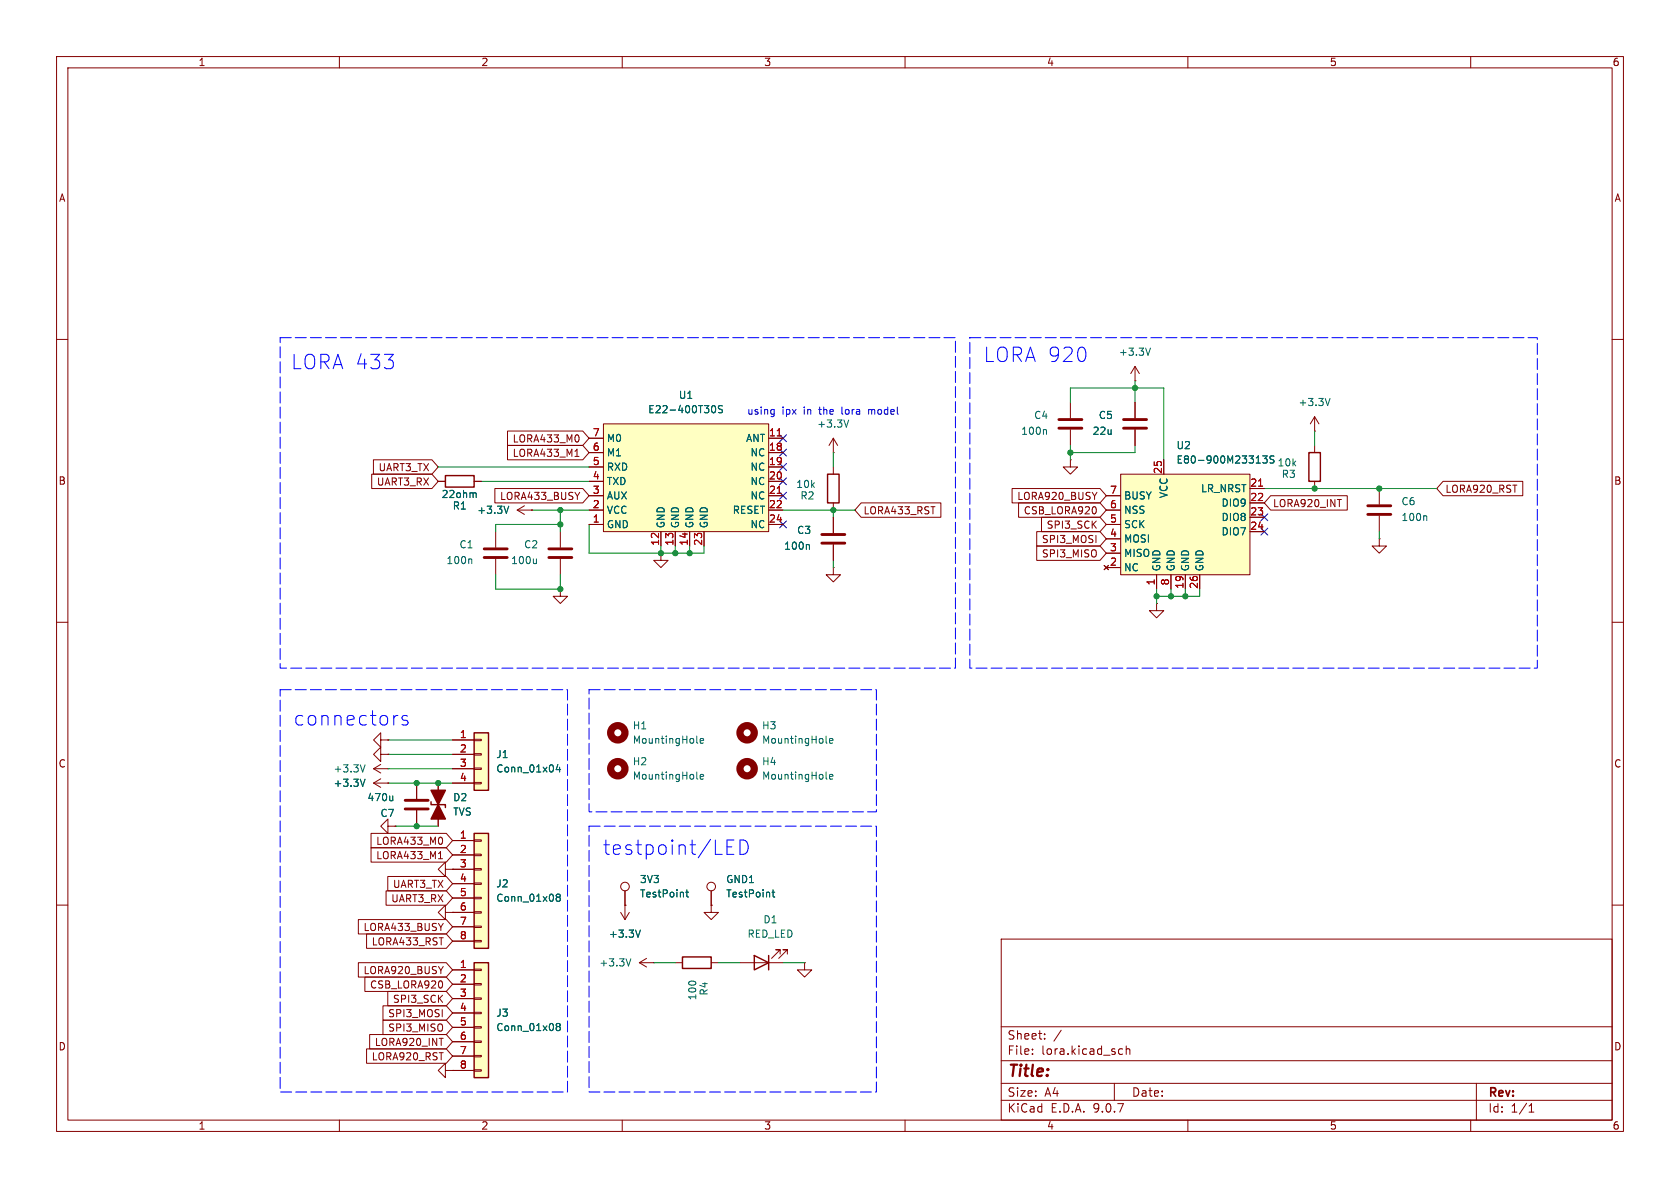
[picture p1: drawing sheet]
<svg xmlns="http://www.w3.org/2000/svg" width="297mm" height="210mm" viewBox="0 0 297 210" stroke-linecap="round" stroke-linejoin="round" font-family="sans-serif">
<g fill="none" stroke="#840000" stroke-width=".18">
<path d="M10 10h277v190h-277zM12 12h273v186h-273zM60 10v2M110 10v2M160 10v2M210 10v2M260 10v2M10 60h2M232.4 76.2h.1M232.4 73.7l.8 1.2M232.4 73.7l-.8 1.2M232.4 73.7v2.5"/>
<path d="M285 60h2M77.5 85.1h1.2M83.8 85.1h1.3M87.6 94v2.8M87.6 98.8v2.8M91.4 90.2l1.3 .7M91.4 90.2h2.6M92.7 89.4l-1.3 .8M94 90.2h.1M99.1 94v2.8M99.1 98.8v2.8M243.8 95.3v1.2h-1.2l1.2 1.3 1.3-1.3h-1.3"/>
<path d="M243.8 95.3h.1M10 110h2M99.1 104.1v1.3h-1.3l1.3 1.3 1.2-1.3h-1.2M99.1 104.1h.1M285 110h2M110.5 157.5v5.1M125.7 157.5v2.5M10 160h2M109.7 161.3l.8 1.3M110.5 160h.1M111.3 161.3l-.8 1.3M113 170.2h2.6"/>
<path d="M113 170.2l1.3 .7M114.3 169.4l-1.3 .8M115.6 170.2h.1M119.4 170.2h1.2M125.7 160v1.3h1.3l-1.3 1.3-1.2-1.3h1.2M125.7 160h.1M125.7 170.2h1.3M130.8 170.2h7.6M137.9 168.7v-.8h-.7h.7l-1.5 1.5M139.2 168.7v-.8h-.8h.8l-1.5 1.5M142.2 170.2v1.3h1.3l-1.3 1.2-1.2-1.2h1.2M142.2 170.2h.1"/>
<path d="M177 166h108v32h-108zM285 160h2M60 198v2M78.7 189.2v-1.2l-1.2 1.2 1.2 1.3v-1.3h1.3M80 189.2h.1M110 198v2M160 198v2M177 194.5h108M177 191.5h108M177 187.5h108M177 181.5h108M182.5 186.3v.1"/>
<path d="M182.5 185.5v.1M184.7 183.6v.1M184.7 182.8v.1M187.6 182.1l-1.3 2M197 191.5v3M198 185.4l.5 .1M198.5 186.3l-.5 .1M199.1 185.5l.2-.1 .4 .1v.9M199.1 184.9v1.5M210 198v2M260 198v2M261 191.5v6.5"/>
<path d="M270.3 196.6h.9M270.3 195.5l.4-.4v1.5"/>
<circle cx="110.5" cy="156.7" r=".76"/>
<circle cx="125.7" cy="156.7" r=".76"/>
</g>
<path d="M235.1 70.4l-.4 1.3M83.2 98.8l.2 .2v.6M83.8 87.1l.4 .2v.7M89.9 89.5l-.4 1.2M94.8 98.8v.8M94.8 99.5l-.1 .1M121.2 157.7h.5M121.4 157.3v1.1l.3 .2M136.5 157.7h.5M136.7 157.3v1.1l.3 .2M111.5 169.5l-.4 1.3M113.2 164.4l-.4 1.3" fill="none" stroke="#006464" stroke-width=".18"/>
<path d="M78.7 84.1h5.1v2h-5.1zM120.6 169.2h5.1v2h-5.1zM133.3 168.9l2.6 1.3-2.6 1.3zM135.9 168.9v2.6" fill="none" stroke="#840000" stroke-width=".25"/>
<path d="M85.6 97h4.1M85.6 98.6h4.1M97 97h4.1M97 98.6h4.1" fill="none" stroke="#840000" stroke-width=".51"/>
<path d="M83.8 170.2h2.6v20.3h-2.6z" fill="#ffffc2"/>
<path d="M76.2 141.7v.5h2.5v.5M83.8 170.2h2.6v20.3h-2.6z" fill="none" stroke="#840000" stroke-width=".25"/>
<g fill="none" stroke="#840000" stroke-width=".18">
<path d="M66 138.4l1.3 .8M66 138.4h2.6M67.3 137.7l-1.3 .7M68.6 138.4h.1M73.7 138.4v2.8M77.5 138.4v7.7M68.6 146.1v1.2l-1.3-1.2 1.3-1.3v1.3h1.2M69.8 146.1h.1M73.7 143.3v2.8M78.7 161.3v-1.3l-1.2 1.3 1.2 1.3v-1.3h1.3M80 161.3h.1M80 171.5h3.8"/>
<path d="M80 174h3.8M80 176.5h3.8M80 179.1h3.8M83.8 171.3h1.3v.3h-1.3zM83.8 173.9h1.3v.2h-1.3zM83.8 176.4h1.3v.3h-1.3zM83.8 178.9h1.3v.3h-1.3zM80 181.6h3.8M80 184.2h3.8M80 186.7h3.8M80 189.2h3.8M83.8 181.5h1.3v.2h-1.3z"/>
<path d="M83.8 184h1.3v.3h-1.3zM83.8 186.6h1.3v.2h-1.3zM83.8 189.1h1.3v.3h-1.3z"/>
</g>
<path d="M64.5 137.7l-.4 1.3M69.4 140.7v.8M69.4 141.4l-.1 .1M98.6 181.5l-.3-.3 .3-.3h.2l.2 .3-.2 .3M98.6 181.5l-.3 .2 .1 .4 .2 .1 .3-.1 .1-.2v-.2l-.2-.2M98.6 181.5h.2" fill="none" stroke="#006464" stroke-width=".18"/>
<path d="M71.6 143h4.1M71.6 141.5h4.1" fill="none" stroke="#840000" stroke-width=".51"/>
<g fill="#840000" stroke="#840000" stroke-width=".25">
<path d="M77.5 142.2l1.2 2.6h-2.5z"/>
<path d="M76.2 139.7h2.5l-1.2 2.5z"/>
</g>
<path d="M83.8 147.3h2.6v20.3h-2.6z" fill="#ffffc2"/>
<path d="M83.8 147.3h2.6v20.3h-2.6z" fill="none" stroke="#840000" stroke-width=".25"/>
<g fill="none" stroke="#840000" stroke-width=".18">
<path d="M78.7 153.7v-1.3l-1.2 1.3 1.2 1.2v-1.2h1.3M80 153.7h.1M80 148.6h3.8M80 151.1h3.8M80 153.7h3.8M80 156.2h3.8M80 158.8h3.8M83.8 148.5h1.3v.2h-1.3zM83.8 151h1.3v.3h-1.3zM83.8 153.5h1.3v.3h-1.3zM83.8 156.1h1.3v.2h-1.3zM83.8 158.6h1.3v.3h-1.3z"/>
<path d="M80 161.3h3.8M80 163.8h3.8M80 166.4h3.8M83.8 161.2h1.3v.2h-1.3zM83.8 163.7h1.3v.3h-1.3zM83.8 166.2h1.3v.3h-1.3z"/>
</g>
<path d="M98.6 158.6l-.3-.2 .3-.3h.2l.2 .2-.2 .3M98.6 158.6l-.3 .2 .1 .4 .2 .1h.3l.1-.2v-.3l-.2-.2M98.6 158.6h.2" fill="none" stroke="#006464" stroke-width=".18"/>
<path d="M83.8 129.5h2.6v10.2h-2.6z" fill="#ffffc2"/>
<path d="M83.8 129.5h2.6v10.2h-2.6z" fill="none" stroke="#840000" stroke-width=".25"/>
<g fill="none" stroke="#840000" stroke-width=".18">
<path d="M243.8 86.4v2.8M243.8 91.2v2.8M204.5 106.7v1.3h1.2l-1.2 1.2-1.3-1.2h1.3M204.5 106.7h.1M66 135.9h2.6M66 135.9l1.3 .8M67.3 133.4v1.2l-1.3-1.2 1.3-1.3v1.3h1.3M67.3 130.8v1.3l-1.3-1.3 1.3-1.3v1.3h1.3M67.3 135.1l-1.3 .8M68.6 133.4h.1M68.6 135.9h.1M68.6 130.8h.1"/>
<path d="M80 130.8h3.8M80 133.4h3.8M80 135.9h3.8M80 138.4h3.8M83.8 130.7h1.3v.2h-1.3zM83.8 133.2h1.3v.3h-1.3zM83.8 135.8h1.3v.2h-1.3zM83.8 138.3h1.3v.3h-1.3z"/>
</g>
<path d="M252.1 91.2l.1 .2v.6M64.5 135.2l-.4 1.3M98.6 135.1l-.3 .9h.8M98.9 135.6v.9" fill="none" stroke="#006464" stroke-width=".18"/>
<path d="M241.8 89.4h4.1M241.8 90.9h4.1" fill="none" stroke="#840000" stroke-width=".51"/>
<path d="M198.1 83.8h22.9v17.8h-22.9z" fill="#ffffc2"/>
<g fill="none" stroke="#840000" stroke-width=".18">
<path d="M147.3 77.5l.8 1.2M147.3 77.5l-.7 1.2M147.3 77.5v2.5M147.3 80h.1M147.3 82.6v1.2M147.3 88.9v1.3M195.2 99.9l.8 .8M195.6 87.6h2.5M195.6 90.2h2.5M195.6 92.7h2.5M195.6 95.3h2.5M195.6 97.8h2.5"/>
<path d="M196 99.9l-.8 .8M198.1 83.8h22.9v17.8h-22.9zM205.7 81.3v2.5M221 86.4h2.5M221 88.9h2.5M221 91.4h2.5M221 94h2.5M147.3 100.3v1.3h-1.3l1.3 1.3 1.3-1.3h-1.3M147.3 100.3h.1M195.6 100.3h2.5M204.5 101.6v2.5M207 101.6v2.5"/>
<path d="M209.5 101.6v2.5M212.1 101.6v2.5"/>
</g>
<path d="M222.5 85.9h.7" fill="none" stroke="#a90000" stroke-width=".18"/>
<path d="M150 74.2l-.4 1.3M222.1 81.9h.7M223.2 80.6h.8l-.4 .5 .4 .1v.5l-.2 .2-.6-.2M225.2 80.7l-.5-.1-.1 .1v.4l.5 .2 .1 .3-.2 .3-.5-.1" fill="none" stroke="#006464" stroke-width=".18"/>
<path d="M146.3 83.8h2v5.1h-2z" fill="none" stroke="#840000" stroke-width=".25"/>
<path d="M106.7 74.9h29.2v19.1h-29.2z" fill="#ffffc2"/>
<g fill="none" stroke="#840000" stroke-width=".18">
<path d="M89.7 76.2h13.3l1.1 1.3-1.1 1.2h-13.3zM89.7 78.7h13.3l1.1 1.3-1.1 1.3h-13.3zM102.2 77l.2 .4-.2 .6M104.1 77.5h2.6M106.7 74.9h29.2v19.1h-29.2zM135.9 77.5h2.5M189.2 71.1v2.8M189.2 75.9v2.8M200.7 67.3h.1M200.7 64.8l.7 1.2M200.7 64.8l-.8 1.2M200.7 64.8v2.5"/>
<path d="M200.7 71.1v2.8M200.7 75.9v2.8M232.4 78.7v1.3M65.7 83.8h10.7l1.1 1.3-1.1 1.3h-10.7zM66 81.3h10.4l1.1 1.3-1.1 1.2h-10.4zM77.5 85.1h1.2M83.8 85.1h1.3M87.5 86.4h15.5l1.1 1.2-1.1 1.3h-15.5zM94 90.2h.1M101.6 80.7h.8M102.5 87l-.4 .7M104.1 80h2.6"/>
<path d="M104.1 82.6h2.6M104.1 85.1h2.6M104.1 87.6h2.6M104.1 90.2h2.6M104.1 92.7h2.6M116.8 97.8v1.3h-1.2l1.2 1.2 1.3-1.2h-1.3M116.8 97.8h.1M116.8 94v2.5M119.4 94v2.5M121.9 94v2.5M124.5 94v2.5M135.9 80h2.5"/>
<path d="M135.9 82.6h2.5M135.9 85.1h2.5M135.9 87.6h2.5M135.9 90.2h2.5M135.9 92.7h2.5M147.3 91.4v2.8M147.3 96.3v2.8M152.2 88.9h14.1v2.5h-14.1l-1.1-1.2zM178.9 86.4h15.6l1.1 1.2-1.1 1.3h-15.6zM180.1 88.9h14.4l1.1 1.3-1.1 1.2h-14.4zM183.3 94h11.2l1.1 1.3-1.1 1.2h-11.2zM183.3 96.5h11.2l1.1 1.3-1.1 1.3h-11.2z"/>
<path d="M184.1 91.4h10.4l1.1 1.3-1.1 1.3h-10.4zM189.2 81.3v1.3h-1.2l1.2 1.2 1.3-1.2h-1.3M189.2 81.3h.1M193.9 87l-.4 .7M195.2 99.9l.8 .8M195.6 87.6h2.5M195.6 90.2h2.5M195.6 92.7h2.5M195.6 95.3h2.5M195.6 97.8h2.5M196 99.9l-.8 .8M205.7 81.3v2.5"/>
<path d="M221 86.4h2.5M221 88.9h2.5M221 91.4h2.5M221 94h2.5M224.6 87.6h13.6v2.6h-13.6l-1.1-1.3zM232.4 85.1v1.3M236.4 88.3h.7M255.1 85.1h14.1v2.5h-14.1l-1.1-1.2zM195.6 100.3h2.5M204.5 101.6v2.5M207 101.6v2.5M209.5 101.6v2.5"/>
<path d="M212.1 101.6v2.5M68.6 130.8h.1M68.6 133.4h.1M68.6 138.4h.1M73.7 138.4v2.8M77.5 138.4v2.6M80 130.8h3.8M80 133.4h3.8M80 135.9h3.8M80 138.4h3.8M65.6 147.3h13.3l1.1 1.3-1.1 1.3h-13.3zM65.6 149.9h13.3l1.1 1.2-1.1 1.3h-13.3z"/>
<path d="M68.3 157.5h10.6l1.1 1.3-1.1 1.2h-10.6zM68.6 154.9h10.3l1.1 1.3-1.1 1.3h-10.3zM69.8 146.1h.1M73.7 143.3v2.8M77.5 143.5v2.6M77.5 151.8h.7M78.1 148.1l.1 .4-.1 .6M80 153.7h.1M80 148.6h3.8M80 151.1h3.8M80 153.7h3.8M80 156.2h3.8"/>
<path d="M80 158.8h3.8M110.5 157.5v2.5M125.7 157.5v2.5M63.4 162.6h15.5l1.1 1.2-1.1 1.3h-15.5zM63.4 170.2h15.5l1.1 1.3-1.1 1.2h-15.5zM64.5 172.7h14.4l1.1 1.3-1.1 1.3h-14.4zM64.8 165.1h14.1l1.1 1.3-1.1 1.2h-14.1zM67.7 177.8h11.2l1.1 1.3-1.1 1.2h-11.2zM68.6 175.3h10.3l1.1 1.2-1.1 1.3h-10.3zM78.4 163.2l-.5 .7M78.4 170.9l-.5 .6M80 161.3h.1"/>
<path d="M80 161.3h3.8M80 163.8h3.8M80 166.4h3.8M80 171.5h3.8M80 174h3.8M80 176.5h3.8M80 179.1h3.8M110.5 160h.1M125.7 160h.1M64.8 185.4h14.1l1.1 1.3-1.1 1.3h-14.1zM65.3 182.9h13.6l1.1 1.3-1.1 1.2h-13.6zM67.7 180.3h11.2l1.1 1.3-1.1 1.3h-11.2z"/>
<path d="M77.6 183.6h.8M80 189.2h.1M80 181.6h3.8M80 184.2h3.8M80 186.7h3.8M80 189.2h3.8"/>
</g>
<path d="M137.4 77.1h.7M137.4 87.2h.7M222.5 85.9h.7" fill="none" stroke="#a90000" stroke-width=".18"/>
<g fill="none" stroke="#006464" stroke-width=".18">
<path d="M125.9 71.8l.2-.1a.68 .68 0 0 1 .4 .6 .68 .68 0 0 1-.4 .7l-.2-.2M127.7 71.8l-.5-.1-.1 .1v.4l.5 .2 .1 .3-.2 .3-.5-.1M184.8 75.9l.2 .2v.7M203.4 61.5l-.4 1.3M83.8 87.1l.4 .2v.7M89.9 89.5l-.4 1.2M142.9 96.3l.2 .1v.7M222.1 81.9h.7M223.2 80.6h.8l-.4 .5 .4 .1v.5l-.2 .2-.6-.2M225.2 80.7l-.5-.1-.1 .1v.4l.5 .2 .1 .3-.2 .3-.5-.1M64.5 137.7l-.4 1.3M98.6 135.1l-.3 .9h.8"/>
<path d="M98.9 135.6v.9M123.2 131.2l.2 .2M123.2 137.6l.2 .1M123.8 137.3l.6-.1-.1-.2-.3-.1-.2 .2v.6h.5M123.8 131l.6-.2-.1-.2-.3-.1-.2 .2v.6h.5M146 137.6l.2 .1M146 131.2l.2 .2M146.6 137.3l.6-.1v-.2l-.4-.1-.2 .2 .1 .6h.5M146.6 131l.6-.2v-.2l-.4-.1-.2 .2 .1 .6h.5M69.4 140.7v.8M69.4 141.4l-.1 .1M98.6 158.6l-.3-.2 .3-.3h.2l.2 .2-.2 .3"/>
<path d="M98.6 158.6l-.3 .2 .1 .4 .2 .1h.3l.1-.2v-.3l-.2-.2M98.6 158.6h.2M121.2 157.7h.5M121.4 157.3v1.1l.3 .2M136.5 157.7h.5M136.7 157.3v1.1l.3 .2M113.2 164.4l-.4 1.3M98.6 181.5l-.3-.3 .3-.3h.2l.2 .3-.2 .3M98.6 181.5l-.3 .2 .1 .4 .2 .1 .3-.1 .1-.2v-.2l-.2-.2M98.6 181.5h.2"/>
</g>
<path d="M187.2 74.2h4.1M187.2 75.7h4.1M198.6 74.2h4.1M198.6 75.7h4.1M145.3 94.5h4.1M145.3 96h4.1" fill="none" stroke="#840000" stroke-width=".51"/>
<path d="M231.4 80h2v5.1h-2z" fill="none" stroke="#840000" stroke-width=".25"/>
<g fill="none" stroke="#840000" stroke-width="1.3">
<circle cx="109.2" cy="135.9" r="1.27"/>
<circle cx="109.2" cy="129.5" r="1.27"/>
<circle cx="132.1" cy="135.9" r="1.27"/>
<circle cx="132.1" cy="129.5" r="1.27"/>
</g>
<g fill="none" stroke="#009600" stroke-width=".18">
<path d="M189.2 71.1v-2.5h16.5v12.7M189.2 78.7v2.6M200.7 67.3v3.8M200.7 78.7v1.3h-11.5M232.4 76.2v2.5M77.5 82.6h26.6M85.1 85.1h19M94 90.2h10.1M99.1 90.2v3.8M99.1 92.7h-11.5v1.3M104.1 92.7v5.1h20.4v-1.3M116.8 96.5v1.3"/>
<path d="M119.4 96.5v1.3M121.9 96.5v1.3M138.4 90.2h12.7M147.3 80v2.6M147.3 90.2v1.2M147.3 99.1v1.2M223.5 86.4h30.5M243.8 94v1.3M87.6 101.6v2.5h11.5v-2.5M204.5 104.1v2.6M207 104.1v1.3M209.5 104.1v1.3"/>
<path d="M212.1 104.1v1.3h-7.6M68.6 130.8h11.4M68.6 133.4h11.4M68.6 135.9h11.4M68.6 138.4h11.4M69.8 146.1h7.7M115.6 170.2h3.8M127 170.2h3.8M138.4 170.2h3.8"/>
</g>
<g fill="none" stroke="#000084" stroke-width=".18">
<path d="M137.8 79.4l1.2 1.2M137.8 76.9l1.2 1.2M139 79.4l-1.2 1.2M139 76.9l-1.2 1.2M137.8 92.1l1.2 1.2M137.8 84.5l1.2 1.2M137.8 81.9l1.2 1.3M137.8 87l1.2 1.2M139 92.1l-1.2 1.2M139 84.5l-1.2 1.2M139 81.9l-1.2 1.3M139 87l-1.2 1.2"/>
<path d="M222.9 93.4l1.2 1.2M222.9 90.8l1.2 1.2M224.1 93.4l-1.2 1.2M224.1 90.8l-1.2 1.2"/>
</g>
<path d="M136.5 72.4h.4M136.9 72.4v1l-.3 .3M136.9 73.2h-.4M153.6 72.4v.8M153.7 72.4l-.1 .1" fill="none" stroke="#0000c2" stroke-width=".18"/>
<path d="M70.1 126.5h.2M72 126.6l-.6-.1-.3 .3 .1 .4 .8 .2 .1 .3-.1 .4-.2 .1-.7-.1M128.5 149.7h.9M128.5 151h1.2M128.5 148.5h1.2M130.8 148.5a1.34 1.34 0 0 1 1.5 .8 1.34 1.34 0 0 1-.5 1.6l-1 .1z" fill="none" stroke="#00f" stroke-width=".18"/>
<path d="M49.5 59.7h119.4v58.4h-119.4zM171.4 59.7h100.4v58.4h-100.4zM49.5 121.9h50.8v71.1h-50.8zM104.1 121.9h50.8v21.6h-50.8zM104.1 146.1h50.8v46.9h-50.8z" fill="none" stroke="#00f" stroke-width=".18" stroke-dasharray="2 .7"/>
<g fill="#009600" stroke="#009600" stroke-width=".18">
<circle cx="204.5" cy="105.4" r=".46"/>
<circle cx="189.2" cy="80" r=".46"/>
<circle cx="119.4" cy="97.8" r=".46"/>
<circle cx="121.9" cy="97.8" r=".46"/>
<circle cx="116.8" cy="97.8" r=".46"/>
<circle cx="99.1" cy="92.7" r=".46"/>
<circle cx="147.3" cy="90.2" r=".46"/>
<circle cx="99.1" cy="104.1" r=".46"/>
<circle cx="99.1" cy="90.2" r=".46"/>
<circle cx="232.4" cy="86.4" r=".46"/>
<circle cx="243.8" cy="86.4" r=".46"/>
<circle cx="209.5" cy="105.4" r=".46"/>
<circle cx="207" cy="105.4" r=".46"/>
<circle cx="200.7" cy="68.6" r=".46"/>
<circle cx="73.7" cy="138.4" r=".46"/>
<circle cx="77.5" cy="138.4" r=".46"/>
<circle cx="73.7" cy="146.1" r=".46"/>
</g>
<g font-size="3.5" fill="#00f">
<text x="51.4" y="65.5">LORA 433</text>
<text x="173.8" y="64.2">LORA 920</text>
<text x="51.9" y="128.5">connectors</text>
<text x="106.5" y="151.4">testpoint/LED</text>
</g>
<text font-size="2.8" fill="#840000" x="178" y="190.9">Title:</text>
<g font-size="2.1" fill="#840000">
<text x="178" y="184">Sheet:</text>
<text x="178" y="186.7">File:</text>
<text x="184.1" y="186.7">lora.kicad_sch</text>
<text x="178" y="196.9">KiCad</text>
<text x="178" y="194.1">Size:</text>
<text x="184.7" y="194.1">A4</text>
<text x="185.7" y="196.9">E.D.A.</text>
<text x="193.3" y="196.9">9.0.7</text>
<text x="200" y="194.1">Date:</text>
<text x="263" y="194.3">Rev:</text>
<text x="263" y="196.9">Id:</text>
<text x="267.1" y="196.9">1/1</text>
</g>
<g font-size="1.8" fill="#840000">
<text x="35" y="11.9">1</text>
<text x="85" y="11.9">2</text>
<text x="135" y="11.9">3</text>
<text x="185" y="11.9">4</text>
<text x="235" y="11.9">5</text>
<text x="285" y="11.9">6</text>
<text x="10.3" y="35.9">A</text>
<text x="285.3" y="35.9">A</text>
<text x="66.8" y="83.5">UART3_TX</text>
<text x="90.5" y="78.4">LORA433_M0</text>
<text x="90.5" y="81">LORA433_M1</text>
<text x="10.3" y="85.9">B</text>
<text x="66.5" y="86">UART3_RX</text>
<text x="88.3" y="88.6">LORA433_BUSY</text>
<text x="179.7" y="88.6">LORA920_BUSY</text>
<text x="224.9" y="89.9">LORA920_INT</text>
<text x="255.4" y="87.3">LORA920_RST</text>
<text x="285.3" y="85.9">B</text>
<text x="152.6" y="91.1">LORA433_RST</text>
<text x="180.9" y="91.1">CSB_LORA920</text>
<text x="184.9" y="93.7">SPI3_SCK</text>
<text x="184.1" y="96.2">SPI3_MOSI</text>
<text x="184.1" y="98.7">SPI3_MISO</text>
<text x="10.3" y="135.9">C</text>
<text x="285.3" y="135.9">C</text>
<text x="66.4" y="149.5">LORA433_M0</text>
<text x="66.4" y="152.1">LORA433_M1</text>
<text x="69.1" y="159.7">UART3_RX</text>
<text x="69.4" y="157.2">UART3_TX</text>
<text x="64.2" y="164.8">LORA433_BUSY</text>
<text x="65.6" y="167.3">LORA433_RST</text>
<text x="64.2" y="172.4">LORA920_BUSY</text>
<text x="65.3" y="174.9">CSB_LORA920</text>
<text x="69.4" y="177.5">SPI3_SCK</text>
<text x="10.3" y="185.9">D</text>
<text x="66.2" y="185.1">LORA920_INT</text>
<text x="68.5" y="182.6">SPI3_MISO</text>
<text x="68.5" y="180">SPI3_MOSI</text>
<text x="285.3" y="185.9">D</text>
<text x="65.6" y="187.6">LORA920_RST</text>
<text x="35" y="199.9">1</text>
<text x="85" y="199.9">2</text>
<text x="135" y="199.9">3</text>
<text x="185" y="199.9">4</text>
<text x="235" y="199.9">5</text>
<text x="285" y="199.9">6</text>
</g>
<g font-size="1.8" fill="#006464">
<text x="197.7" y="63.1">+3.3V</text>
<text x="119.9" y="70.7">U1</text>
<text x="229.5" y="72">+3.3V</text>
<text x="114.5" y="73.3">E22-400T30S</text>
<text x="144.4" y="75.8">+3.3V</text>
<text x="180.4" y="77.1">100n</text>
<text x="182.7" y="74.3">C4</text>
<text x="193.1" y="77.1">22u</text>
<text x="194.2" y="74.3">C5</text>
<text x="107.2" y="78.3">M0</text>
<text x="107.2" y="80.9">M1</text>
<text x="107.2" y="83.4">RXD</text>
<text x="131.8" y="78.3">ANT</text>
<text x="132.6" y="80.9">NC</text>
<text x="132.6" y="83.4">NC</text>
<text x="207.9" y="82.1">E80-900M23313S</text>
<text x="207.9" y="79.6">U2</text>
<text x="225.8" y="82.7">10k</text>
<text x="78" y="88.2">22ohm</text>
<text x="107.2" y="86">TXD</text>
<text x="107.2" y="88.5">AUX</text>
<text x="132.6" y="86">NC</text>
<text x="132.6" y="88.5">NC</text>
<text x="140.7" y="86.5">10k</text>
<text x="141.4" y="88.5">R2</text>
<text x="198.6" y="88.5">BUSY</text>
<text x="206.6" y="88.2" transform="rotate(-90 206.6 88.2)">VCC</text>
<text x="212.2" y="87.2">LR_NRST</text>
<text x="215.9" y="89.8">DIO9</text>
<text x="226.5" y="84.7">R3</text>
<text x="247.7" y="89.5">C6</text>
<text x="79.9" y="90.3">R1</text>
<text x="84.3" y="91">+3.3V</text>
<text x="107.2" y="91">VCC</text>
<text x="107.2" y="93.6">GND</text>
<text x="117.7" y="93.5" transform="rotate(-90 117.7 93.5)">GND</text>
<text x="120.2" y="93.5" transform="rotate(-90 120.2 93.5)">GND</text>
<text x="122.8" y="93.5" transform="rotate(-90 122.8 93.5)">GND</text>
<text x="125.3" y="93.5" transform="rotate(-90 125.3 93.5)">GND</text>
<text x="129.4" y="91">RESET</text>
<text x="132.6" y="93.6">NC</text>
<text x="140.8" y="94.6">C3</text>
<text x="198.6" y="91">NSS</text>
<text x="198.6" y="93.6">SCK</text>
<text x="215.9" y="92.3">DIO8</text>
<text x="215.9" y="94.8">DIO7</text>
<text x="247.7" y="92.3">100n</text>
<text x="78.8" y="99.9">100n</text>
<text x="81.1" y="97.1">C1</text>
<text x="90.3" y="99.9">100u</text>
<text x="92.6" y="97.1">C2</text>
<text x="138.5" y="97.4">100n</text>
<text x="198.6" y="96.1">MOSI</text>
<text x="198.6" y="98.7">MISO</text>
<text x="198.6" y="101.2">NC</text>
<text x="205.3" y="101.1" transform="rotate(-90 205.3 101.1)">GND</text>
<text x="207.9" y="101.1" transform="rotate(-90 207.9 101.1)">GND</text>
<text x="210.4" y="101.1" transform="rotate(-90 210.4 101.1)">GND</text>
<text x="213" y="101.1" transform="rotate(-90 213 101.1)">GND</text>
<text x="111.8" y="129.1">H1</text>
<text x="111.8" y="131.7">MountingHole</text>
<text x="134.6" y="129.1">H3</text>
<text x="134.6" y="131.7">MountingHole</text>
<text x="58.9" y="136.8">+3.3V</text>
<text x="87.6" y="134.2">J1</text>
<text x="87.6" y="136.8">Conn_01x04</text>
<text x="111.8" y="135.5">H2</text>
<text x="134.6" y="135.5">H4</text>
<text x="58.9" y="139.3">+3.3V</text>
<text x="64.9" y="141.8">470u</text>
<text x="80" y="141.8">D2</text>
<text x="111.8" y="138">MountingHole</text>
<text x="134.6" y="138">MountingHole</text>
<text x="67.2" y="144.6">C7</text>
<text x="80" y="144.4">TVS</text>
<text x="87.6" y="157.1">J2</text>
<text x="87.6" y="159.6">Conn_01x08</text>
<text x="113" y="158.9">TestPoint</text>
<text x="113" y="156.3">3V3</text>
<text x="128.3" y="158.9">TestPoint</text>
<text x="128.3" y="156.3">GND1</text>
<text x="107.5" y="166">+3.3V</text>
<text x="132.1" y="166">RED_LED</text>
<text x="134.9" y="163.4">D1</text>
<text x="105.9" y="171">+3.3V</text>
<text x="87.6" y="179.9">J3</text>
<text x="123.3" y="176.9" transform="rotate(-90 123.3 176.9)">100</text>
<text x="125.3" y="176.1" transform="rotate(-90 125.3 176.1)">R4</text>
<text x="87.6" y="182.5">Conn_01x08</text>
</g>
<g font-size="1.8" fill="#a90000">
<text x="104.7" y="77.2">7</text>
<text x="135.8" y="77.2">11</text>
<text x="104.7" y="79.8">6</text>
<text x="104.7" y="82.3">5</text>
<text x="135.8" y="79.8">18</text>
<text x="135.8" y="82.3">19</text>
<text x="205.5" y="83.9" transform="rotate(-90 205.5 83.9)">25</text>
<text x="104.7" y="84.8">4</text>
<text x="104.7" y="87.4">3</text>
<text x="104.7" y="89.9">2</text>
<text x="135.8" y="84.8">20</text>
<text x="135.8" y="87.4">21</text>
<text x="135.8" y="89.9">22</text>
<text x="196.1" y="87.4">7</text>
<text x="196.1" y="89.9">6</text>
<text x="220.9" y="86.1">21</text>
<text x="220.9" y="88.6">22</text>
<text x="104.7" y="92.5">1</text>
<text x="135.8" y="92.5">24</text>
<text x="196.1" y="92.5">5</text>
<text x="196.1" y="95">4</text>
<text x="220.9" y="91.2">23</text>
<text x="220.9" y="93.7">24</text>
<text x="116.6" y="96.6" transform="rotate(-90 116.6 96.6)">12</text>
<text x="119.1" y="96.6" transform="rotate(-90 119.1 96.6)">13</text>
<text x="121.7" y="96.6" transform="rotate(-90 121.7 96.6)">14</text>
<text x="124.2" y="96.6" transform="rotate(-90 124.2 96.6)">23</text>
<text x="196.1" y="97.5">3</text>
<text x="196.1" y="100.1">2</text>
<text x="204.2" y="103.6" transform="rotate(-90 204.2 103.6)">1</text>
<text x="206.8" y="103.6" transform="rotate(-90 206.8 103.6)">8</text>
<text x="209.3" y="104.2" transform="rotate(-90 209.3 104.2)">19</text>
<text x="211.8" y="104.2" transform="rotate(-90 211.8 104.2)">26</text>
<text x="81.2" y="130.6">1</text>
<text x="81.2" y="133.1">2</text>
<text x="81.2" y="135.6">3</text>
<text x="81.2" y="138.2">4</text>
<text x="81.2" y="148.3">1</text>
<text x="81.2" y="150.9">2</text>
<text x="81.2" y="153.4">3</text>
<text x="81.2" y="156">4</text>
<text x="81.2" y="158.5">5</text>
<text x="81.2" y="161">6</text>
<text x="81.2" y="163.6">7</text>
<text x="81.2" y="166.1">8</text>
<text x="81.2" y="171.2">1</text>
<text x="81.2" y="173.7">2</text>
<text x="81.2" y="176.3">3</text>
<text x="81.2" y="178.8">4</text>
<text x="81.2" y="181.4">5</text>
<text x="81.2" y="183.9">6</text>
<text x="81.2" y="186.4">7</text>
<text x="81.2" y="189">8</text>
</g>
<g font-size="1.8" fill="#0000c2">
<text x="132" y="73.5">using</text>
<text x="138.2" y="73.5">ipx</text>
<text x="142.2" y="73.5">in</text>
<text x="145.1" y="73.5">the</text>
<text x="149.2" y="73.5">lora</text>
<text x="154.2" y="73.5">model</text>
</g>
</svg>
